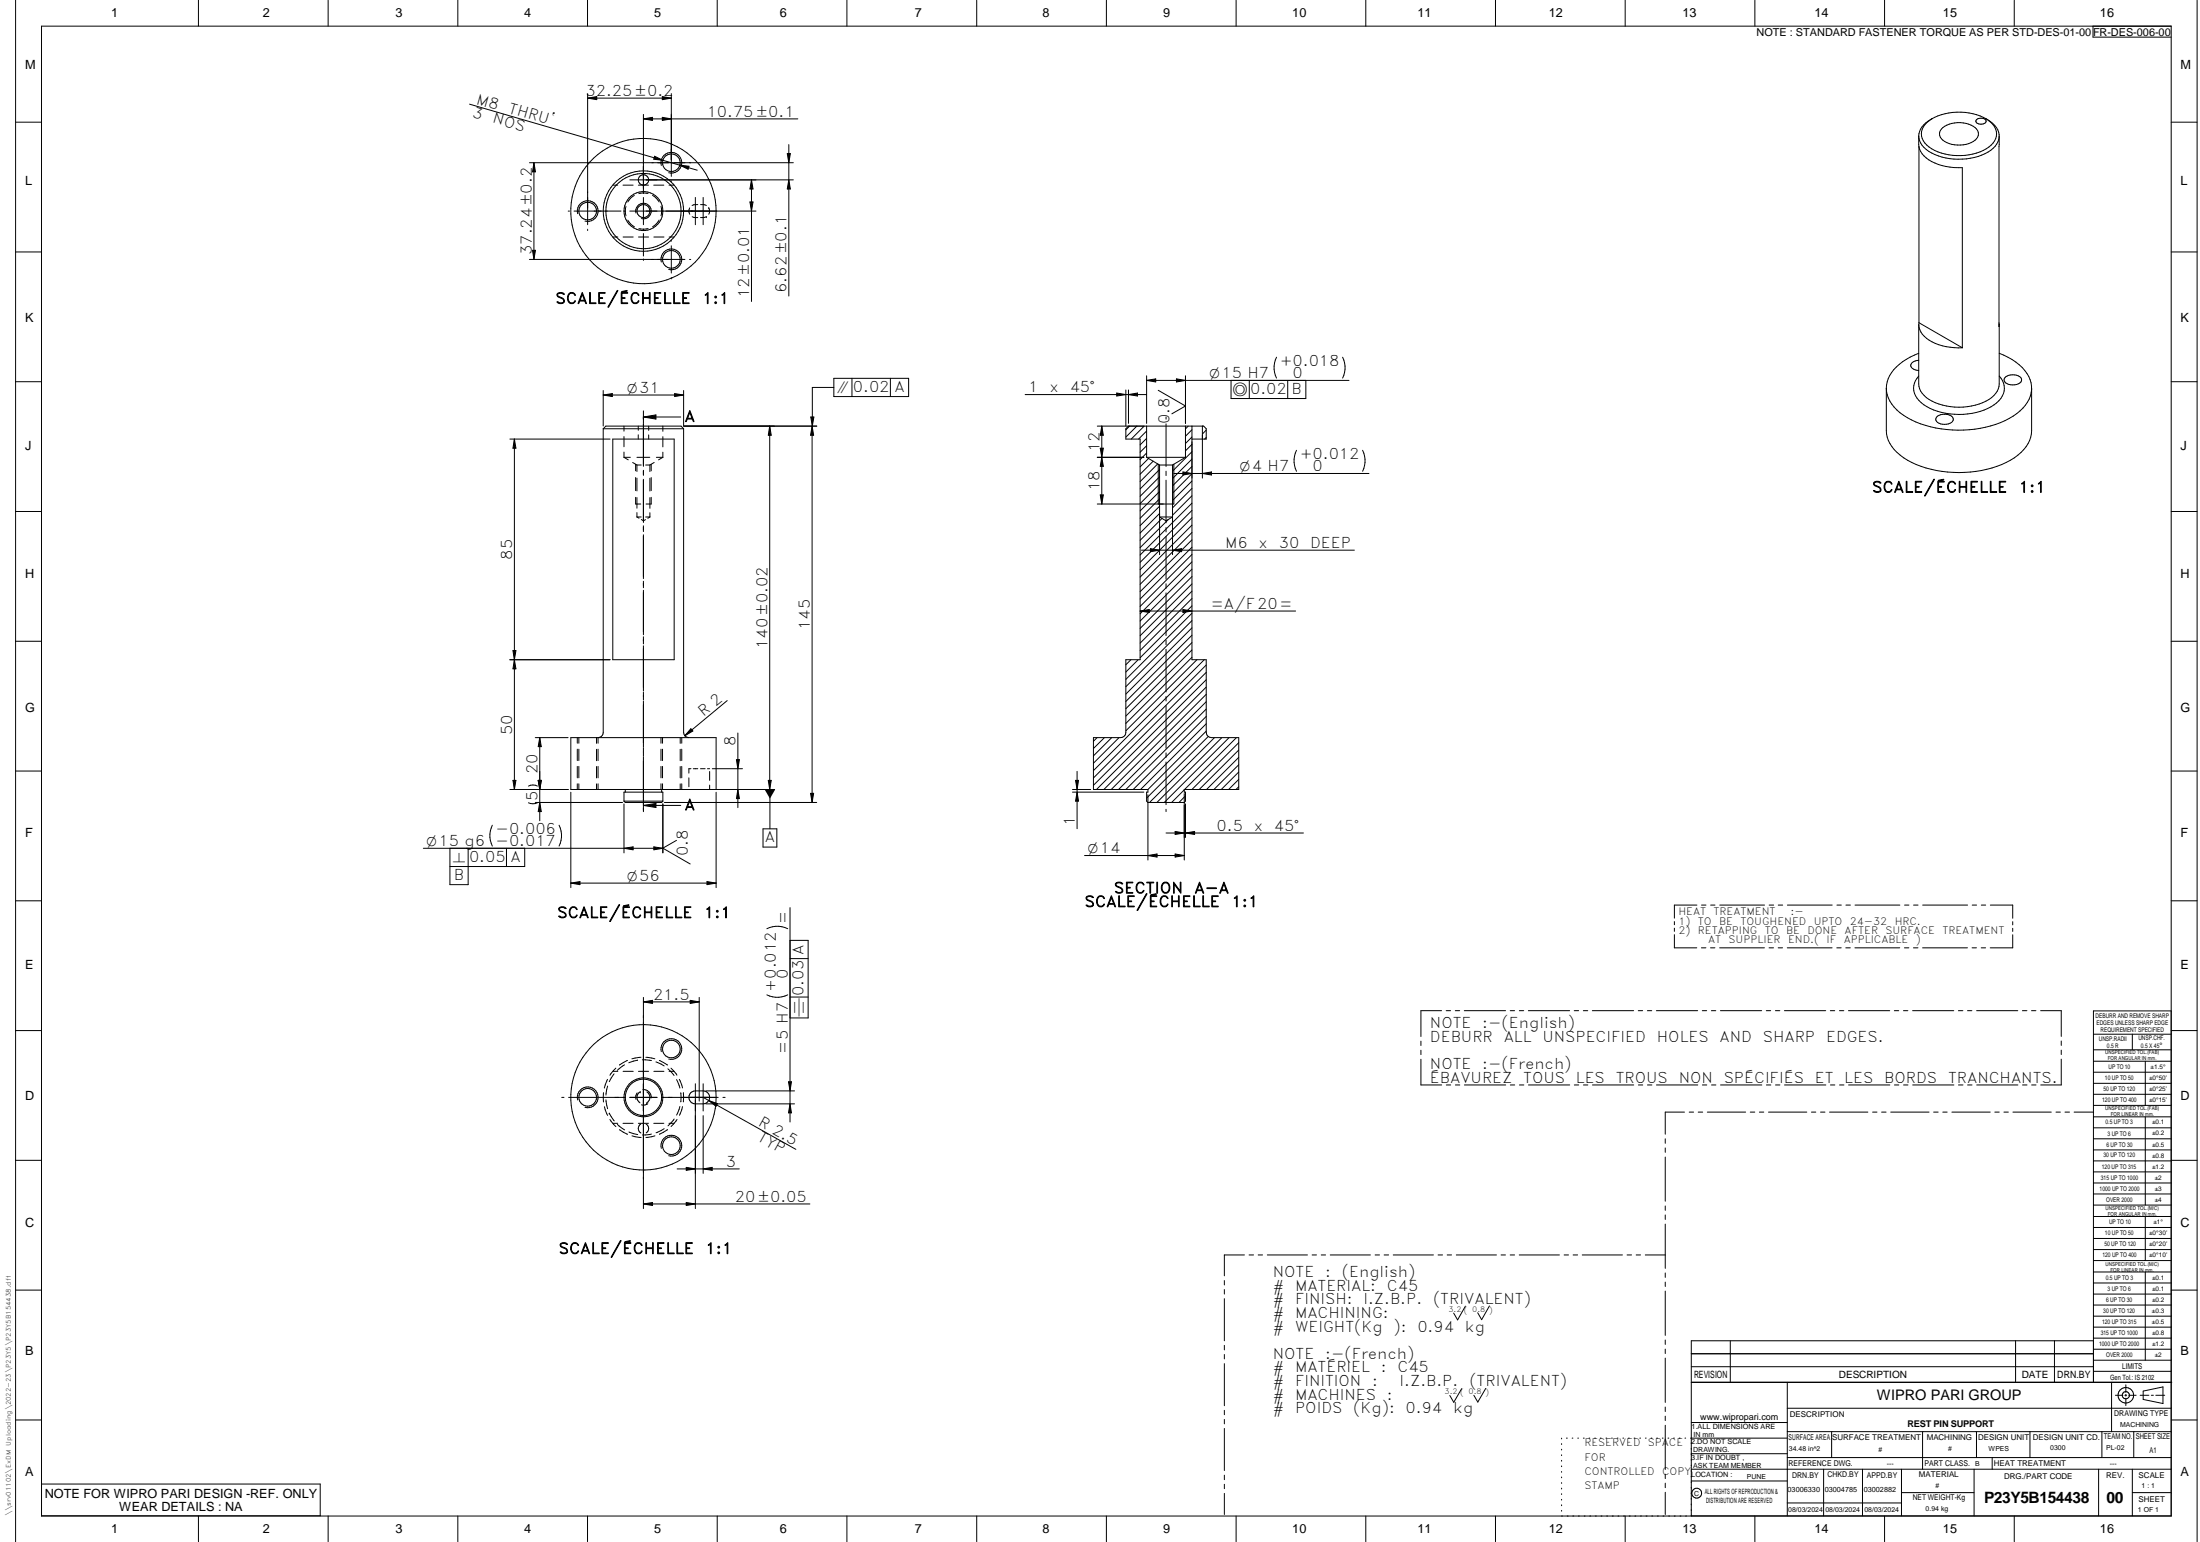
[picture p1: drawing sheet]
<svg xmlns="http://www.w3.org/2000/svg" width="848mm" height="594mm" viewBox="0 0 848 594" stroke-linecap="round" stroke-linejoin="round" font-family="sans-serif">
<g fill="none" stroke="#000" stroke-width=".39">
<path d="M6 .1v593.9M16 10.1h821v574h-821zM76.5 .1v10M126.5 .1v10M176.5 .1v10M226.5 .1v10M276.5 .1v10M326.5 .1v10M376.5 .1v10M426.5 .1v10M476.5 .1v10M526.5 .1v10"/>
<path d="M576.5 .1v10M626.5 .1v10M676.5 .1v10M726.5 .1v10M776.5 .1v10M806.8 10.1v4.2h30.1M847 .1v593.9M226.5 36.1v50.5M226.5 37.8l3.5-.6v1.2zM226.5 37.8h32.3M255.3 37.2l3.5 .6-3.5 .6zM258.8 36.1v31.8"/>
<path d="M6 47.1h10M181 40.1l74.5 21.7M248 45.8l3.5-.6v1.2zM248 44.1v30.4M248 45.8h59.6M255.3 45.2l3.5 .6-3.5 .6zM303.5 59.2h1.2l-.6 3.5zM304.1 55.7v58.3M739.6 52.4a8.8 8.8 0 0 0 6.3 10.4l4.2 1.3 6.4 .5v69.4M739.7 56.4v67.9M742.7 47.3a20.6 20.6 0 0 1 17.8-3.5 10.9 10.9 0 0 1 9.1 6.9 6.6 6.6 0 0 1-3.9 6.6 22 22 0 0 1-22.1-.7 5.7 5.7 0 0 1-.9-9.3zM744.9 45.7a8.6 8.6 0 0 0-5.3 6.7"/>
<path d="M749 49.1a10.7 10.7 0 0 1 12.9 .6 3 3 0 0 1-1.3 4.8 11 11 0 0 1-12.2-1 2.83 2.83 0 0 1 .6-4.4zM762 46.1a2.5 2.5 0 0 1 3.6 .6 2.28 2.28 0 0 1-3.9 0zM765.4 45.7a8.2 8.2 0 0 1 5.2 7.1 8.3 8.3 0 0 1-5.4 6.4 23.4 23.4 0 0 1-22.6-1.6 7 7 0 0 1-3-5.2M770.7 52.4l-.1 73.4 .1-.7M837 47.1h10M204.1 62.7h101.7M205.8 62.7v37.2M205.8 62.7l.6 3.5h-1.1zM236.2 71.3h1.9M240.2 71.3h3.9M241.3 79.5l-.3 1.8M242.8 69.3h63"/>
<path d="M244.5 75.3l-1.4 1.1-1.1 1.4M247.8 71.3a1.99 1.99 0 0 1-1.4-3.1 1.99 1.99 0 0 1 3.3 0 1.99 1.99 0 0 1-1.4 3.1M248 76.1v10.5M249.8 74.5l-1.8-.2-1.7 .3M250 71.3h-3.9M251.5 75.3l1.5 1.1 1.1 1.4M252 71.3h3.9M252.3 60.2l3.2 1.6-3.5-.5zM254.8 79.5l.3 1.8-.3 1.8M254.9 63.8a4 4 0 0 1 3.5-5.1 4 4 0 0 1 4.4 4.3 4 4 0 0 1-5 3.5M255.5 61.8l13.3 3.8M257.9 71.3h2"/>
<path d="M258.8 69.7v.1M258.8 70v.2M262 63.6l3.6 .5-.3 1.1zM268.1 76.1v10.5M269 78.8l-2.2 .4M270 78.8l2.3 .4M271.1 76.1v10.5M289.1 77.8h1.2l-.6 3.5zM289.7 69.3v46.9M289.7 69.3l.6 3.5h-1.2zM304.1 69.3l.6 3.5h-1.2zM6 97.1h10"/>
<path d="M204.1 99.9h59.9M205.3 96.4h1.1l-.6 3.5zM219 81.3h.2M219.4 81.3h.1M221.3 81.3h18.1M222.7 82.3a4 4 0 0 1 3.5-5 4 4 0 0 1 4.3 4.4 4 4 0 0 1-5 3.5M226.5 88.3v.1M226.5 88.6v.2M236.2 91.3h2M240.2 91.3h3.9M240.5 81.3h.5M241 81.3l.3 1.8"/>
<path d="M242 84.8l1.1 1.5 1.5 1.1M242.8 81.3h48.6M245.2 82.1a2.99 2.99 0 0 1 2.6-3.8 2.99 2.99 0 0 1 3.2 3.3 2.99 2.99 0 0 1-3.7 2.6M246.1 91.3h3.9M246.3 88.1l1.7 .2M248 88.3v.5M248 90v8.6M248 99.8v.5M249.9 88.1l-1.9 .2M252.1 91.3h3.8M254.1 84.8l-1.1 1.5-1.4 1M257.9 91.3h2"/>
<path d="M258.8 92.5v.1M258.8 92.8v.1M258.8 94.7v10.5M265.8 99.9h.1M265.9 80.1a2.53 2.53 0 0 0 0 2.5M266.1 99.9h.2M266.8 83.5l2.2 .3M272.3 83.5h.1M272.3 83.5l-2.3 .3M273.2 80.1a2.47 2.47 0 0 1 0 2.5M273.2 80.1h.1M837 97.1h10"/>
<path d="M254.9 101a4 4 0 0 1 3.6-5.1 4 4 0 0 1 4.3 4.4 4 4 0 0 1-5 3.5M258.8 106.9v.2M258.8 107.3v.1M492.1 137.6a9 9 0 0 0 0 8.1M517.6 137.6a9 9 0 0 1 0 8.1M739.6 125.1v22.8a8.6 8.6 0 0 0 6.4 7.3 23.7 23.7 0 0 0 21.7-2l.9-.8a6.5 6.5 0 0 0 2.1-4.5v-22.8M739.6 136.1a19.9 19.9 0 0 0-11.7 9.8l-.7 3.7M739.6 138.8a2.47 2.47 0 0 0-3 2.4l1.1 1 1.9 .5M739.7 124.3l16.8 9.7M739.7 124.3a7.5 7.5 0 0 0 5.1 7.4 23.1 23.1 0 0 0 11.7 2.3M770.6 124.3l.1 .8M770.7 136.1a19.4 19.4 0 0 1 11.9 10.2 10.8 10.8 0 0 1-3.9 12 38.3 38.3 0 0 1-28.3 7.2 31.2 31.2 0 0 1-20.2-8.7 11.1 11.1 0 0 1-3-7.2"/>
<path d="M6 147.1h10M232.5 152.2l3.6-.6v1.2zM232.5 152.2h31M232.5 150.5v13.6M248 158.3v4.8M260.1 151.6l3.4 .6-3.4 .6zM263.5 150.5v13.6M321.4 145.8h28.9v7h-28.9zM321.4 149.3h-8.3v14.9M328.4 145.8v7M343.2 145.8v7M395.2 152h46.8"/>
<path d="M430.5 151.4l3.5 .6-3.5 .6zM434 150.2v13.9M435 152l3.5-.6v1.2zM435 150.2v12.9M442 144.8v18.3M442 146.6h78M442 146.6l3.5-.6v1.2zM446.5 150.4l10.5 6-5.3 3M453.5 146l3.5 .6-3.5 .6zM457 144.8v18.3M474.6 146.6v6.9h28.8v-6.9M481.6 146.6v6.9"/>
<path d="M496.4 146.6v6.9M727.2 149.6v16.3a14.2 14.2 0 0 0 8.2 11.4 43.3 43.3 0 0 0 41.1-.9 13.4 13.4 0 0 0 6.7-10.5v-16.3M739.6 144.9a6.7 6.7 0 0 0 1 10.3 25.8 25.8 0 0 0 22.8 3.3 13.5 13.5 0 0 0 8.9-6.9 6.6 6.6 0 0 0-1.6-6.7M772.9 145.5a4.5 4.5 0 0 1 6.3 .4 2.52 2.52 0 0 1-3.3 2.4 2.52 2.52 0 0 1-3.3-2.4zM837 147.1h10M196.6 169.2h38.6M198.3 169.2v135M198.3 169.2l.6 3.5h-1.2zM232.5 165.2l1.1-1h29l.9 1M232.5 165.2h31M232.5 165.2v117a2.03 2.03 0 0 1-2 2v2.1M236.2 169.2h23.7v85h-23.7z"/>
<path d="M240.5 176.2h2.5M240.5 164.2v1.9M240.5 168.2v3.9M240.5 174.2v2M240.5 176.2l1.7 1M243.9 178.2l1.6 1M245 178.9v2.5M245.5 176.2h5M245.5 179.2h1.7M245.5 179.2v2.5M246 164.2v1.6M246 167.5v1.7"/>
<path d="M248 163.3v16.4M248 160.7h14.4M248 160.7l4.9-.8v1.6zM248.9 179.2h1.6M250.1 164.2v1.6M250.1 167.6v1.6M250.5 179.2v2.5M251 178.9v2.5M252.2 178.2l-1.7 1M253 176.2h2.5M255.5 164.2v2M255.5 168.2v4"/>
<path d="M255.5 174.2v2M255.5 176.2l-1.6 1M263.5 165.2v117a2.03 2.03 0 0 0 2.1 2M296.7 164.2l.6 3.5h-1.1zM296.7 164.2v140M312.5 160.7h1.2l-.6 3.5zM313.1 164.2l.5 3.5h-1.1zM313.1 164.2v145M314.9 164.2h-51.3M423 164.2h41l1 1v4h-5.5M423 176.2h17.9M424.1 172.7h1.2l-.6 3.5z"/>
<path d="M424.7 164.2v30M424.7 164.2l.6 3.5h-1.2zM424.7 176.2l.6 3.5h-1.2zM435 164.2l-1 1v4h5.5v85h-5.5v28a2.03 2.03 0 0 1-2 2h-10.5v20h21M435.4 164.2l-1.4 1.4M438.2 164.2l-4.2 4.2M441.1 164.2l-5 5M442 176.2h15M442 166.1l-3.1 3.1M442 168.9l-2.5 2.5M442 171.7l-2.5 2.5M442 174.5l-2.5 2.6"/>
<path d="M442 164.2v12M442 176.2l5 3M442.8 176.6l-3.3 3.3M444.5 177.7l-5 5M446.3 178.7l-6.8 6.8M446.5 178.9v15.3M447 179.2h5M447 179.2v34.5M449.5 160.7v.8M449.5 163.3v16.4M452 179.2v34.5M452.5 178.9v15.3h-29.5"/>
<path d="M457 176.2l-5 3M457 164.2v12M458 164.2l-1 1M459.5 165.6l-2.5 2.5M459.5 168.4l-2.5 2.5M459.5 171.2l-2.5 2.5M459.5 174l-7.5 7.5M459.5 176.9l-7.5 7.5M459.5 179.7l-7.5 7.5M459.5 164.2v90h5.5v28a2.03 2.03 0 0 0 2 2h10.5v20h-21v1h.5v3.5l-.5 .5h-14l-.5-.5v-3.5h.5v-1M463.5 164.2v20M463.7 164.2l-.2 .2"/>
<path d="M465 168.5l-.6 .7M465 165.7l-1.5 1.5M499.8 173.5a9.1 9.1 0 0 0 0 8.1M525.3 173.5a9.1 9.1 0 0 1 0 8.1M746.5 160.7a4.5 4.5 0 0 1 6.4 .4 2.52 2.52 0 0 1-3.3 2.4 2.52 2.52 0 0 1-3.3-2.4zM6 197.1h10M245 184v5M245 191.6v2.6h2M245.5 199.2h1.7M245.5 184.2v4.9M245.5 191.7v4.1M245.5 197.5v1.7"/>
<path d="M245.5 199.2l.8 .4M248 181.2v1.9M248 184.7v16.6M248.9 199.2h1.6M250.5 199.2l-.8 .5M250.5 184.2v5M250.5 191.7v4.1M250.5 197.5v1.7M251 184v5M251 191.6v2.6h-2M424.1 190.7h1.2l-.6 3.5zM447 180.9l-7.5 7.5"/>
<path d="M447 183.7l-7.5 7.5M447 186.5l-7.5 7.5M447 189.4l-7.5 7.5M447 192.2l-7.5 7.5M447 195l-7.5 7.5M447 197.8l-7.5 7.6M447 199.2h5l-2.5 1.5zM447.9 199.7l-8.4 8.5M449.5 181.5v1.7M449.5 185v16.4M452.5 182.4h75.2M456 181.8l3.5 .6-3.5 .6z"/>
<path d="M459.5 193.8l-20 20M459.5 196.6l-20 20.1M459.5 199.5l-20 20M459.5 182.5l-7.5 7.5M459.5 185.3l-7.5 7.5M459.5 188.2l-7.5 7.5M459.5 191l-7.5 7.5M463.5 182.4l3.5-.6v1.2zM837 197.1h10M247.2 200.2l.8 .5 .8-.5M248 202.6v2.2M248 206v16.9"/>
<path d="M440 212h82.1M443.5 211.4l3.5 .6-3.5 .6zM449.5 203.2v1.7M449.5 206.7v16.4M450.3 200.2l-10.8 10.8M452 212l3.5-.6v1.2zM459.5 202.3l-20 20M459.5 205.1l-20 20M459.5 208l-20 20M459.5 210.8l-20 20M459.5 213.6l-20 20M459.5 216.5l-20 20"/>
<path d="M459.5 219.3l-20 20M248 223.9v2.5M248 227.4v17.2M439.5 235.4h59.9M439.5 235.4l3.5-.6v1.2zM449.5 224.9v1.8M449.5 228.4v16.5M456 234.8l3.5 .6-3.5 .6zM459.5 222.1l-20 20M459.5 225l-20 19.9M459.5 227.8l-20 20M459.5 230.6l-20 20"/>
<path d="M459.5 233.4l-20 20M459.5 236.3l-25.5 25.4M459.5 239.1l-25.5 25.5M6 247.1h10M196.6 254.2h38.6M197.7 250.7h1.2l-.6 3.5zM198.3 254.2l.6 3.5h-1.2zM248 245.3v2.8M248 248.8v17.4M435.9 254.2l-1.9 1.9M438.7 254.2l-4.7 4.7M449.5 246.6v1.8"/>
<path d="M449.5 250.1v16.5M459.5 241.9l-25.5 25.5M459.5 244.7l-25.5 25.6M459.5 247.6l-25.5 25.4M459.5 250.4l-25.5 25.5M459.5 253.2l-25.5 25.5M461.4 254.2l-27.4 27.4M464.2 254.2l-42.7 42.7M465 256.2l-43.5 43.5M465 259l-43.5 43.6M837 247.1h10M248 266.7v3"/>
<path d="M248 270.2v17.7M280.3 269.9l-16.3 13.6M449.5 268.4v1.7M449.5 271.9v16.4M465 264.7l-39.5 39.5M465 273.2l-31 31M465 276l-28.2 28.2M465 267.5l-36.6 36.7M465 270.3l-33.8 33.9M465 278.8l-25.3 25.4M465 261.9l-42.3 42.3M6 297.1h10"/>
<path d="M206.3 284.2h12.7M208.1 284.2v32M208.1 284.2l.6 3.5h-1.2zM222.5 284.2v2.1M222.5 288.6v4.4M222.5 295.3v4.4M223.1 284.2v2.1M223.1 288.6v4.4M223.1 295.3v4.4M230 284.2v2.2M230 288.7v4.4M230 295.3v4.4"/>
<path d="M230.5 288.6v4.4M230.5 295.3v4.4M248 288.1v3.2M248 291.5v21.2M254.8 284.2v2.1M254.8 288.6v4.4M254.8 295.3v4.4M255.4 284.2v2.1M255.4 288.6v4.4M255.4 295.3v4.4M262.2 284.2v2.2M262.2 288.7v4.4"/>
<path d="M262.2 295.3v4.4M262.8 284.2v2.1M262.8 288.6v4.4M262.8 295.3v4.4M265.6 299.7v3.4M266.3 280.8l.8 .8-3.1 1.9zM266.4 296.2h-.8v1.7M267.3 296.2h1.7M270 296.2h1.8M272.7 296.2h.9M273.6 297.2v3.5M274.6 296.2h11.6"/>
<path d="M283.9 292.7h1.1l-.6 3.5zM284.4 282.4v28.8M415.2 297.2v22.1M422.9 284.2l-1.4 1.4M425.7 284.2l-4.2 4.2M428.5 284.2l-7 7M431.4 284.2l-9.9 9.8M449.5 290.1v1.7M449.5 293.6v16.4M465 281.7l-22.5 22.5M465.8 283.7l-23.8 23.8M468.2 284.2l-25.1 25"/>
<path d="M471 284.2l-25 25M473.8 284.2l-25 25M476.6 284.2l-20 20M477.5 297.4l-6.7 6.8M477.5 289l-15.2 15.2M477.5 291.8l-12.4 12.4M477.5 286.1l-18 18.1M477.5 294.6l-9.5 9.6M837 297.1h10M189.8 317.9a9 9 0 0 0 0 8.1M196.6 304.2h22.4M197.7 300.7h1.2l-.6 3.5z"/>
<path d="M206.3 309.2h33.7M207.2 302.9a3.8 3.8 0 0 0-3.5 0M207.2 309.3a4.1 4.1 0 0 1-3.5 0M207.5 300.7h1.2l-.6 3.5zM208.1 309.2l.6 3.5h-1.2zM215.5 317.9a9 9 0 0 1 0 8.1M220 305.2v36.8M222.5 302v2.2M223.1 302v2.2M230 302v2.2M230.5 302v2.2M240.5 308.7h15"/>
<path d="M240.5 308.7v-3.5h15v3.5M240.5 308.7l.5 .5h14.1l.4-.5M240.5 309.7v18.9M241 304.2v1M248 310.3l4.9-.8v1.6zM248 310.3h14.4M254.8 302v2.2M255.1 304.2v1M255.4 302v2.2M255.5 309.7v18.9M256.1 309.2h58.7M262.2 302v2.2"/>
<path d="M262.8 302v2.2M273.6 302.5v1.7M276.1 304.2v-20h-56.1v20h78.6M276.1 305.2v36.8M284.4 304.2l.6 3.5h-1.1zM294.1 319.3h5.4v7h-5.4zM296.2 300.7h1.1l-.6 3.5zM296.8 304.2v15.1M312.5 305.6h1.1l-.5 3.6zM413.4 305.2h27.5M413.4 304.2h7.1M414.6 300.7h1.2l-.6 3.5z"/>
<path d="M415.2 305.2l.6 3.5h-1.2zM442.5 306.2v25.1M449.5 311.8v.9M456.5 304.3l-4.8 4.9M456.5 305.7v25.6M457 306.6l-2.5 2.6M457 309.7v13M477.5 300.3l-3.9 3.9M477.5 303.1l-1 1.1M163.2 326.8h92.3M173.4 326.8v14h7.1v-14M195.2 326.8v7"/>
<path d="M202.3 326.8v7h-28.9M240.5 326.8l3.6-.5v1.1zM252.1 326.3l3.4 .5-3.4 .6zM255.5 326.8l10.6 6.1M260.8 323.8l-5.3 3M272.5 339.6l3.6 .6-3.6 .6zM418.1 329.6h38.4M442.5 329.6l3.5-.6v1.2zM449.5 320.9h53M453 329l3.5 .6-3.5 .6zM453 320.3l3.5 .6-3.5 .6zM457 320.9l3.5-.6v1.2z"/>
<path d="M6 347h10M220 340.2l3.6-.6v1.2zM220 340.2h56.1M303.7 357.8a9 9 0 0 0-8.1 0M304.5 349.7v82.6M645.5 355v1.3M645.5 357.6v1.2M654.1 348.7h-8.6v5M655.9 348.7h1.7M659.4 348.7h1.7M662.9 348.7h17.3M682 348.7h1.7"/>
<path d="M685.5 348.7h1.7M689 348.7h17.3M708.1 348.7h1.7M711.6 348.7h1.7M715.1 348.7h17.3M734.2 348.7h1.7M737.7 348.7h1.7M741.2 348.7h17.3M760.3 348.7h1.7M763.8 348.7h1.7M767.2 348.7h8.7v5.1M775.9 355.1v1.2"/>
<path d="M775.9 357.6v1.3M837 347h10M304.5 369.3h7M304.5 362.3h7v29.9h-7M645.5 360.1v5.1h8.6M655.9 365.2h1.7M659.4 365.2h1.7M662.9 365.2h17.3M681.9 365.2h1.8M685.5 365.2h1.7M689 365.2h17.2M708.1 365.2h1.7"/>
<path d="M711.5 365.2h1.8M715.1 365.2h17.2M734.1 365.2h1.7M737.6 365.2h1.8M741.1 365.2h17.3M760.2 365.2h1.7M763.7 365.2h1.7M775.9 360.1v5.1h-8.7M6 397h10M248 386l3.5-.6v1.2zM248 384.3v81.3M248 386h21.5"/>
<path d="M266.1 385.4l3.4 .6-3.4 .6zM269.5 384.3v39.9M303.7 383.3a9 9 0 0 1-8.1 0M304.5 384.1h7M555.7 389.4h-7.9v9.9M557.5 389.4h1.7M561 389.4h1.7M564.5 389.4h15.9M582.2 389.4h1.7M585.7 389.4h1.7M589.2 389.4h15.9M606.8 389.4h1.7"/>
<path d="M610.4 389.4h1.7M613.8 389.4h16M631.5 389.4h1.7M635 389.4h1.7M638.5 389.4h15.9M656.2 389.4h1.7M659.7 389.4h1.7M663.2 389.4h15.9M680.9 389.4h1.7M684.4 389.4h1.7M687.9 389.4h15.9M705.6 389.4h1.7"/>
<path d="M709.1 389.4h1.7M712.6 389.4h15.9M730.3 389.4h1.6M733.8 389.4h1.7M737.3 389.4h15.9M754.9 389.4h1.8M758.4 389.4h1.7M762 389.4h15.8M779.6 389.4h1.7M783.1 389.4h1.7M786.6 389.4h8v9.9M807 398.4h30"/>
<path d="M822 398.4v6.1M837 397h10M837 389.5h-30v143.1M234.2 415.8l-1.2 3.4M234.2 418.4l-.6 3.5M236.2 412.7h2M236.7 413.7l-1.8 3M237.4 411.5l-2.3 2.8M240.2 412.7h3.9M240.7 410.3l-2.7 2.1M241.9 408.6l-3.1 1.7M245.7 408.5l-3.3 .9"/>
<path d="M245.8 408.4l-.1 .1M246.1 412.7h3.9M247.1 407.3l-3.5 .6M247.6 408.3l3.5 .3M247.8 419.8a2.99 2.99 0 0 1 3.2 3.2M249 407.3l3.4 .6M252.1 412.7h3.8M252.9 409.1l3.1 1.6M254.2 408.6l3.1 1.7M254.9 405.2a4 4 0 0 1 3.6-5.1 4 4 0 0 1 4.3 4.4 4 4 0 0 1-5 3.5M257.5 411.8l2.3 2.6M257.9 412.7h2"/>
<path d="M258.7 411.5l2.2 2.7M260.8 415.9l1.3 3.3M261.9 415.8l1.2 3.3M268.1 417.5v48.1M271.1 417.5v10.5M304 416.8h1.1l-.6 3.5zM547.8 408.1v9.9h8M547.8 401.1v1.7M547.8 404.6v1.7M557.5 418h1.7M561 418h1.7M564.5 418h15.9"/>
<path d="M582.2 418h1.7M585.7 418h1.7M589.2 418h15.9M606.9 418h1.7M610.4 418h1.7M613.9 418h15.9M631.6 418h1.7M635.1 418h1.7M638.6 418h15.9M656.3 418h1.6M659.8 418h1.7M663.2 418h16"/>
<path d="M680.9 418h1.7M684.4 418h1.7M687.9 418h15.9M705.6 418h1.7M709.1 418h1.7M712.6 418h15.9M730.3 418h1.7M733.8 418h1.7M737.3 418h15.9M755 418h1.7M758.5 418h1.7M762 418h15.9"/>
<path d="M779.7 418h1.7M783.2 418h1.7M794.6 401.1v1.7M794.6 404.6v1.7M794.6 408.1v9.9h-7.9M807 404.5h30M807 408.9h30M807 413.1h30M807 417.4h30M827 408.9v17M216.5 422.8h.9M219.2 422.8h21.8"/>
<path d="M222.7 423.8a4 4 0 0 1 3.5-5 4 4 0 0 1 4.3 4.3 4 4 0 0 1-5 3.5M232.7 421v3.6M233 426.4l1.2 3.3M233.6 423.7l.6 3.4M234.9 428.9l1.9 2.9M234.9 428.9h.1M235.1 431.3l2.3 2.7M236.2 432.8h1.9M238 433.2l2.8 2.1M238.8 435.2l3.1 1.8M240.2 432.8h3.9M241 422.8a7 7 0 0 0 7.1 7 7 7 0 0 0 7-7"/>
<path d="M241 422.8a7 7 0 0 1 7.1-7 7 7 0 0 1 7 7M242.4 436.1l3.4 1M242.8 422.8h10.5M243.6 437.6l3.5 .6M245.6 421a2.85 2.85 0 0 0-.4 2.5M246.1 432.8h3.9M246.8 420.6a2.48 2.48 0 0 0-.1 4.3M246.8 420.6h.1M247 433.1a1.98 1.98 0 0 0 .1 3.4M249 433.1a1.94 1.94 0 0 1 .1 3.4M249.3 424.9h.1M249.3 420.7a2.5 2.5 0 0 1 0 4.2"/>
<path d="M249.7 425.2l-1 .5h-1.4M251.1 436.9l-3.4 .4M252 432.8h3.9M252.5 437.6l-3.5 .6M255.1 422.8h21.8M256 434.8l-3.1 1.6M257.3 435.2l-3.1 1.8M257.9 432.8h2M259.9 431.1l-2.4 2.6M261 431.3l-2.3 2.7M262.1 426.3l-1.3 3.3M262.4 421v3.5"/>
<path d="M263.1 426.3l-1.2 3.4M263.4 421v3.5M266.3 421l.5-.4a8.8 8.8 0 0 1 4.9-.2 2.5 2.5 0 0 1 1.8 2.7 2.5 2.5 0 0 1-2.4 2.2h-3a2.52 2.52 0 0 1-2.3-1.6 2.52 2.52 0 0 1 .5-2.7zM271.1 422.8l35.7 20M271.1 429.8v22.3M272.1 420.3h34.2M272.1 425.3h34.2M273.2 424l3.4 1.2-.6 1zM278.7 422.8h.8M304.5 425.3l.6 3.5h-1.1zM641.9 438.7v1.8M649.4 428.5h-7.5v8.5"/>
<path d="M651.2 428.5h1.7M654.6 428.5h1.8M658.2 428.5h14.7M674.7 428.5h1.7M678.2 428.5h1.7M681.7 428.5h14.8M698.3 428.5h1.7M701.8 428.5h1.7M705.3 428.5h14.7M721.9 428.5h1.7M725.3 428.5h1.8M728.9 428.5h14.7"/>
<path d="M745.4 428.5h1.7M748.9 428.5h1.7M752.4 428.5h14.8M769 428.5h1.7M772.5 428.5h1.7M776 428.5h14.7M792.6 428.5h1.7M796 428.5h1.8M799.5 428.5h7.4M807 421.6h30M807 425.9h30M807 430.3h30"/>
<path d="M807 434.5h30M807 438.7h30M827 430.3v34M6 447h10M254.9 442.4a4 4 0 0 1 3.6-5 4 4 0 0 1 4.3 4.3 4 4 0 0 1-5 3.6M261 450.3h24M264.5 449.7l3.6 .6-3.6 .6zM271.1 450.3l3.4-.6v1.2zM641.9 442.3v1.6M641.9 445.8v17M807 443h30M807 447.3h30"/>
<path d="M807 451.5h30M807 455.8h30M807 460h30M837 447h10M248 463.8l3.5-.5v1.1zM248 463.8h64.2M264.5 463.3l3.6 .5-3.6 .6zM641.9 464.6v1.7M641.9 468.1v1.7M641.9 471.6v17.1M807 464.3h30M807 468.7h30"/>
<path d="M807 472.9h30M807 477.1h30M827 468.7v16.9M6 497h10M472 493.4v1.6M472 496.8v1.8M479.7 483.5h-7.7v8M481.5 483.5h1.7M485 483.5h1.7M488.5 483.5h15.5M505.8 483.5h1.7M509.3 483.5h1.7"/>
<path d="M512.8 483.5h15.5M530.1 483.5h1.7M533.6 483.5h1.7M537.1 483.5h15.5M554.4 483.5h1.7M557.9 483.5h1.7M561.4 483.5h15.5M578.7 483.5h1.6M582.2 483.5h1.7M585.6 483.5h15.5M603 483.5h1.6M606.4 483.5h1.8"/>
<path d="M609.9 483.5h15.5M627.2 483.5h1.7M630.7 483.5h1.7M634.2 483.5h7.7M641.9 490.4v1.7M641.9 493.9v1.7M641.9 497.4v17.1M807 481.4h30M807 485.6h30M807 490.1h30M807 494.3h30M807 498.6h30"/>
<path d="M827 490.1v33.9M837 497h10M472 500.3v16.3M472 518.3v1.8M564.9 503.2l-3 5.3-1.5-2.6M574.2 503.1l-3 5.3-1.6-2.6M641.9 516.3v1.6M641.9 519.8v1.7M667 516.6v16M777 516.6v16M792 516.6v16M807 502.8h30"/>
<path d="M807 507.1h30M807 511.3h30M807 515.5h30M807 519.8h30M807 516.6h-155v67.5M472 521.8v1.7M472 525.4v16.2M563.5 535l-3.1 5.3-1.5-2.7M572.7 534.9l-3 5.3-1.5-2.7M641.9 523.2v17.1M652 532.6h185.2M652 521.5h155"/>
<path d="M652 526.5h155M689 532.6v51.4M807 524h30M807 528.3h30M814 532.6v19M815.5 537.5h2.8M819.1 537.5h.7M819.5 533.5v2.9M819.5 537.2v.7M819.5 538.7v2.8M820.6 537.5h2.9M825 537.5h3.4"/>
<path d="M826.2 535.9l7.6-1.6v6.4l-7.6-1.5zM829.3 537.5h.8M831 537.5h3.5M6 547.1h10M472 543.3v1.7M472 546.9v1.7M472 550.3v16.2M602 554.1v.3M602 556.2v.3M602 558.3v.3M603.8 554.1h.4M606 554.1h.3"/>
<path d="M608.2 554.1h.3M610.4 554.1h.3M612.6 554.1h.3M614.7 554.1h.3M616.9 554.1h.3M619.1 554.1h.3M621.2 554.1h.3M623.4 554.1h.3M625.6 554.1h.3M627.8 554.1h.3M629.9 554.1h.4M632.1 554.1h.3"/>
<path d="M634.3 554.1h.3M636.5 554.1h.3M638.6 554.1h.3M640.8 554.1h.3M641.9 542.1v1.7M641.9 545.6v1.7M641.9 549.1v17M643 554.1h.3M645.2 554.1h.3M647.3 554.1h.4M649.5 554.1h.3M652 548h37"/>
<path d="M689 542.5h148M689 551.6h148M689 554.1h-37.3M706.1 551.6v10M741.1 551.6v14.4M761.9 551.6v10M782.5 551.6v10M810.3 551.6v10M822.5 551.6v10M837 547.1h10M16 571.8h107.4v12.2h-107.4M472 568.3v1.8"/>
<path d="M472 571.8v1.7M472 575.4v8.1M602 560.5v.3M602 562.6v.3M602 564.8v.3M602 566.9v.3M602 569v.3M602 571.2v.3M602 573.3v.4M602 575.5v.3M602 577.6v.3M602 579.8v.3"/>
<path d="M641.9 567.9v1.7M641.9 571.4v1.8M641.9 574.9v8.6M652 570.6h37M652 560.1h37M689 561.6h148M689 579h44M703 566v18M718 566v18M733 575.1h28M733 566v18M761 566v18"/>
<path d="M768 561.6v4.4M809 566v18M822 566v18M822 575.1h15M837 566h-185M76.5 584.1v9.9M126.5 584.1v9.9M176.5 584.1v9.9M226.5 584.1v9.9M276.5 584.1v9.9M326.5 584.1v9.9M376.5 584.1v9.9"/>
<path d="M426.5 584.1v9.9M476.5 584.1v9.9M526.5 584.1v9.9M576.5 584.1v9.9M602 581.9v.3M626.5 584.1v9.9M652 584h185M676.5 584.1v9.9M726.5 584.1v9.9M776.5 584.1v9.9"/>
<circle cx="258.8" cy="62.7" r="3.4"/>
<circle cx="226.6" cy="81.3" r="3.4"/>
<circle cx="248" cy="81.3" r="15.5"/>
<circle cx="248" cy="81.3" r="2.49"/>
<circle cx="248" cy="81.3" r="7.5"/>
<circle cx="248.1" cy="81.3" r="14.5"/>
<circle cx="248.1" cy="81.3" r="28"/>
<circle cx="258.8" cy="99.9" r="3.4"/>
<circle cx="258.8" cy="404.1" r="3.4"/>
<circle cx="226.6" cy="422.8" r="3.4"/>
<circle cx="248" cy="422.8" r="7.5"/>
<circle cx="248" cy="422.8" r="28"/>
<circle cx="258.8" cy="441.4" r="3.4"/>
<circle cx="819.5" cy="537.5" r="2.99"/>
<circle cx="819.5" cy="537.5" r="1.39"/>
<circle cx="654.1" cy="575.3" r="1.9"/>
</g>
<g fill="#000">
<path d="M226.5 37.8l3.5-.6v1.2zM255.3 37.2l3.5 .6-3.5 .6zM248 45.8l3.5-.6v1.2zM255.3 45.2l3.5 .6-3.5 .6zM303.5 59.2h1.2l-.6 3.5zM205.8 62.7l.6 3.5h-1.1zM252.3 60.2l3.2 1.6-3.5-.5zM262 63.6l3.6 .5-.3 1.1zM289.1 77.8h1.2l-.6 3.5zM289.7 69.3l.6 3.5h-1.2zM304.1 69.3l.6 3.5h-1.2zM205.3 96.4h1.1l-.6 3.5z"/>
<path d="M232.5 152.2l3.6-.6v1.2zM248 160.7l4.9-.8v1.6zM260.1 151.6l3.4 .6-3.4 .6zM430.5 151.4l3.5 .6-3.5 .6zM435 152l3.5-.6v1.2zM442 146.6l3.5-.6v1.2zM453.5 146l3.5 .6-3.5 .6zM198.3 169.2l.6 3.5h-1.2zM296.7 164.2l.6 3.5h-1.1zM312.5 160.7h1.2l-.6 3.5zM313.1 164.2l.5 3.5h-1.1zM424.7 164.2l.6 3.5h-1.2z"/>
<path d="M424.1 172.7h1.2l-.6 3.5zM424.7 176.2l.6 3.5h-1.2zM424.1 190.7h1.2l-.6 3.5zM456 181.8l3.5 .6-3.5 .6zM463.5 182.4l3.5-.6v1.2zM443.5 211.4l3.5 .6-3.5 .6zM452 212l3.5-.6v1.2zM439.5 235.4l3.5-.6v1.2zM456 234.8l3.5 .6-3.5 .6zM198.3 254.2l.6 3.5h-1.2zM197.7 250.7h1.2l-.6 3.5zM208.1 284.2l.6 3.5h-1.2z"/>
<path d="M266.3 280.8l.8 .8-3.1 1.9zM283.9 292.7h1.1l-.6 3.5zM197.7 300.7h1.2l-.6 3.5zM208.1 309.2l.6 3.5h-1.2zM207.5 300.7h1.2l-.6 3.5zM248 310.3l4.9-.8v1.6zM284.4 304.2l.6 3.5h-1.1zM296.2 300.7h1.1l-.6 3.5zM294.8 304.2h4l-2 3.5zM312.5 305.6h1.1l-.5 3.6zM415.2 305.2l.6 3.5h-1.2zM414.6 300.7h1.2l-.6 3.5z"/>
<path d="M240.5 326.8l3.6-.5v1.1zM252.1 326.3l3.4 .5-3.4 .6zM442.5 329.6l3.5-.6v1.2zM453 329l3.5 .6-3.5 .6zM453 320.3l3.5 .6-3.5 .6zM457 320.9l3.5-.6v1.2zM220 340.2l3.6-.6v1.2zM272.5 339.6l3.6 .6-3.6 .6zM248 386l3.5-.6v1.2zM266.1 385.4l3.4 .6-3.4 .6zM304 416.8h1.1l-.6 3.5zM273.2 424l3.4 1.2-.6 1z"/>
<path d="M304.5 425.3l.6 3.5h-1.1zM264.5 449.7l3.6 .6-3.6 .6zM271.1 450.3l3.4-.6v1.2zM248 463.8l3.5-.5v1.1zM264.5 463.3l3.6 .5-3.6 .6z"/>
</g>
<g font-size="6">
<text x="764.8" y="578.9">P23Y5B154438</text>
<text x="812.1" y="578.9">00</text>
</g>
<g font-size="5.7">
<text x="183.3" y="39.9" transform="rotate(16 183.3 39.9)">M8</text>
<text x="225.7" y="36.9">32.25±0.2</text>
<text x="181.8" y="44.9" transform="rotate(16 181.8 44.9)">3</text>
<text x="189.7" y="47.2" transform="rotate(16 189.7 47.2)">NOS</text>
<text x="195.7" y="43.4" transform="rotate(16 195.7 43.4)">THRU`</text>
<text x="272.4" y="45">10.75±0.1</text>
<text x="205" y="98.3" transform="rotate(-90 205 98.3)">37.24±0.2</text>
<text x="303.2" y="112.8" transform="rotate(-90 303.2 112.8)">6.62±0.1</text>
<text x="214.1" y="117">SCALE/ÉCHELLE</text>
<text x="270.7" y="117">1:1</text>
<text x="288.8" y="114.9" transform="rotate(-90 288.8 114.9)">12±0.01</text>
<text x="493.3" y="141.1">+0.018</text>
<text x="498.3" y="145.7">0</text>
<text x="328.8" y="151">0.02 A</text>
<text x="396.4" y="151.1">1</text>
<text x="404.6" y="151.1">x</text>
<text x="412.4" y="151.1">45°</text>
<text x="481.9" y="151.8">0.02 B</text>
<text x="263.9" y="162.4">A</text>
<text x="450.9" y="163.5" transform="rotate(-90 450.9 163.5)">0.8</text>
<text x="423.8" y="174.1" transform="rotate(-90 423.8 174.1)">12</text>
<text x="501" y="177">+0.012</text>
<text x="506" y="181.6">0</text>
<text x="423.8" y="189.1" transform="rotate(-90 423.8 189.1)">18</text>
<text x="721.7" y="189.7">SCALE/ÉCHELLE</text>
<text x="778.2" y="189.7">1:1</text>
<text x="197.4" y="215.6" transform="rotate(-90 197.4 215.6)">85</text>
<text x="472.3" y="211.1">M6</text>
<text x="485.2" y="211.1">x</text>
<text x="493" y="211.1">30</text>
<text x="505" y="211.1">DEEP</text>
<text x="466.8" y="234.5">=A/F20=</text>
<text x="312.2" y="242.6" transform="rotate(-90 312.2 242.6)">145</text>
<text x="295.9" y="250" transform="rotate(-90 295.9 250)">140±0.02</text>
<text x="271.1" y="276.4" transform="rotate(-40 271.1 276.4)">R 2</text>
<text x="197.4" y="283.1" transform="rotate(-90 197.4 283.1)">50</text>
<text x="283.6" y="287.6" transform="rotate(-90 283.6 287.6)">8</text>
<text x="207.2" y="298.1" transform="rotate(-90 207.2 298.1)">20</text>
<text x="207.2" y="308.7" transform="rotate(-90 207.2 308.7)">5</text>
<text x="263.9" y="312.1">A</text>
<text x="191" y="321.4">-0.006</text>
<text x="414.3" y="318.1" transform="rotate(-90 414.3 318.1)">1</text>
<text x="469" y="320">0.5</text>
<text x="483.3" y="320">x</text>
<text x="491.1" y="320">45°</text>
<text x="265.2" y="329.8" transform="rotate(-90 265.2 329.8)">0.8</text>
<text x="294.9" y="324.6">A</text>
<text x="180.8" y="332.1">0.05 A</text>
<text x="175" y="339.1">B</text>
<text x="429.4" y="344.1">SECTION</text>
<text x="460.4" y="344.1">A-A</text>
<text x="214.8" y="353.6">SCALE/ÉCHELLE</text>
<text x="271.3" y="353.6">1:1</text>
<text x="418.1" y="349.4">SCALE/ÉCHELLE</text>
<text x="474.7" y="349.4">1:1</text>
<text x="303.7" y="355.9" transform="rotate(-90 303.7 355.9)">=</text>
<text x="303.7" y="377.1" transform="rotate(-90 303.7 377.1)">0</text>
<text x="299.1" y="382.1" transform="rotate(-90 299.1 382.1)">+0.012</text>
<text x="309.8" y="383.8" transform="rotate(-90 309.8 383.8)">0.03 A</text>
<text x="251.8" y="385.1">21.5</text>
<text x="551.2" y="396.1">NOTE</text>
<text x="551.2" y="401.3">DEBURR</text>
<text x="571.4" y="396.1">:-(English)</text>
<text x="579.7" y="401.3">ALL</text>
<text x="594.6" y="401.3">UNSPECIFIED</text>
<text x="638.7" y="401.3">HOLES</text>
<text x="662.9" y="401.3">AND</text>
<text x="679.5" y="401.3">SHARP</text>
<text x="703.9" y="401.3">EDGES.</text>
<text x="303.7" y="406.1" transform="rotate(-90 303.7 406.1)">=5 H7</text>
<text x="551.2" y="411.8">NOTE</text>
<text x="571.4" y="411.8">:-(French)</text>
<text x="551.2" y="417.1">ÉBAVUREZ</text>
<text x="587.2" y="417.1">TOUS</text>
<text x="607.5" y="417.1">LES</text>
<text x="622.9" y="417.1">TROUS</text>
<text x="647.1" y="417.1">NON</text>
<text x="664.5" y="417.1">SPÉCIFIÉS</text>
<text x="699.6" y="417.1">ET</text>
<text x="711" y="417.1">LES</text>
<text x="726.3" y="417.1">BORDS</text>
<text x="750.9" y="417.1">TRANCHANTS.</text>
<text x="292" y="433.5" transform="rotate(29 292 433.5)">R 2.5</text>
<text x="291.6" y="439.3" transform="rotate(29 291.6 439.3)">TYP</text>
<text x="279.8" y="449.5">3</text>
<text x="283.3" y="463">20±0.05</text>
<text x="215.3" y="483">SCALE/ÉCHELLE</text>
<text x="271.9" y="483">1:1</text>
<text x="490.6" y="492">NOTE</text>
<text x="510.8" y="492">:</text>
<text x="517.3" y="492">(English)</text>
<text x="490.6" y="497.2">#</text>
<text x="499.2" y="497.2">MATERIAL:</text>
<text x="534.7" y="497.2">C45</text>
<text x="490.6" y="502.5">#</text>
<text x="499.2" y="502.5">FINISH:</text>
<text x="525.6" y="502.5">I.Z.B.P.</text>
<text x="552.4" y="502.5">(TRIVALENT)</text>
<text x="490.6" y="507.7">#</text>
<text x="499.2" y="507.7">MACHINING:</text>
<text x="490.6" y="513">#</text>
<text x="499.2" y="513">WEIGHT(Kg</text>
<text x="537.2" y="513">):</text>
<text x="546.4" y="513">0.94</text>
<text x="564.7" y="513">kg</text>
<text x="490.6" y="523.5">NOTE</text>
<text x="510.8" y="523.5">:-(French)</text>
<text x="490.6" y="528.7">#</text>
<text x="490.6" y="534">#</text>
<text x="499.2" y="528.7">MATÉRIEL</text>
<text x="499.2" y="534">FINITION</text>
<text x="529" y="534">:</text>
<text x="532.3" y="528.7">:</text>
<text x="538.7" y="528.7">C45</text>
<text x="539.5" y="534">I.Z.B.P.</text>
<text x="566.4" y="534">(TRIVALENT)</text>
<text x="490.6" y="539.2">#</text>
<text x="499.2" y="539.2">MACHINES</text>
<text x="534.7" y="539.2">:</text>
<text x="490.6" y="544.5">#</text>
<text x="499.2" y="544.5">POIDS</text>
<text x="521.7" y="544.5">(Kg):</text>
<text x="541.9" y="544.5">0.94</text>
<text x="560.1" y="544.5">kg</text>
</g>
<text font-size="5.6" x="723.5" y="539.3">WIPRO PARI GROUP</text>
<g font-size="5.4">
<text x="466.2" y="145.7">O15 H7</text>
<text x="241.8" y="151.3">O31</text>
<text x="322.7" y="151">i</text>
<text x="475.2" y="151.8">a</text>
<text x="477.9" y="181.6">O4 H7</text>
<text x="164.4" y="326">O15 g6 -0.017</text>
<text x="419.3" y="328.7">O14</text>
<text x="174.5" y="332.1">n</text>
<text x="241.8" y="339.3">O56</text>
<text x="309.8" y="391.8" transform="rotate(-90 309.8 391.8)">d</text>
</g>
<g font-size="4.9">
<text x="42.9" y="6.6">1</text>
<text x="101.3" y="6.7">2</text>
<text x="152.5" y="6.7">3</text>
<text x="202.1" y="6.7">4</text>
<text x="252.1" y="6.7">5</text>
<text x="300.6" y="6.7">6</text>
<text x="352.6" y="6.7">7</text>
<text x="401.9" y="6.7">8</text>
<text x="448.4" y="6.7">9</text>
<text x="498.1" y="6.7">10</text>
<text x="546.4" y="6.7">11</text>
<text x="597" y="6.7">12</text>
<text x="648.5" y="6.6">13</text>
<text x="699.4" y="6.6">14</text>
<text x="749" y="6.7">15</text>
<text x="809.5" y="6.6">16</text>
<text x="9.7" y="26.7">M</text>
<text x="840.6" y="26.7">M</text>
<text x="9.7" y="71.4">L</text>
<text x="840.6" y="71.4">L</text>
<text x="9.7" y="124.2">K</text>
<text x="840.6" y="124.2">K</text>
<text x="9.7" y="173.4">J</text>
<text x="840.6" y="173.4">J</text>
<text x="9.7" y="222.7">H</text>
<text x="840.6" y="222.7">H</text>
<text x="9.7" y="274.3">G</text>
<text x="840.6" y="274.3">G</text>
<text x="9.7" y="322.6">F</text>
<text x="840.6" y="322.6">F</text>
<text x="9.7" y="373.3">E</text>
<text x="840.6" y="373.3">E</text>
<text x="9.7" y="423.8">D</text>
<text x="840.6" y="423.8">D</text>
<text x="9.7" y="472.8">C</text>
<text x="840.6" y="472.8">C</text>
<text x="9.7" y="522.1">B</text>
<text x="840.6" y="522.1">B</text>
<text x="9.7" y="568.7">A</text>
<text x="840.6" y="568.7">A</text>
<text x="17.2" y="577">NOTE FOR WIPRO PARI DESIGN -REF. ONLY</text>
<text x="45.9" y="582.3">WEAR DETAILS : NA</text>
<text x="42.9" y="590.6">1</text>
<text x="101.3" y="590.7">2</text>
<text x="152.5" y="590.7">3</text>
<text x="202.1" y="590.7">4</text>
<text x="252.1" y="590.7">5</text>
<text x="300.6" y="590.7">6</text>
<text x="352.6" y="590.7">7</text>
<text x="401.9" y="590.7">8</text>
<text x="448.4" y="590.7">9</text>
<text x="498.1" y="590.7">10</text>
<text x="546.4" y="590.7">11</text>
<text x="597" y="590.7">12</text>
<text x="648.5" y="590.6">13</text>
<text x="699.4" y="590.5">14</text>
<text x="749" y="590.7">15</text>
<text x="809.5" y="590.5">16</text>
</g>
<text font-size="4.2" x="677.1" y="13.9">NOTE : STANDARD FASTENER TORQUE AS PER STD-DES-01-00FR-DES-006-00</text>
<g font-size="3.9">
<text x="647" y="352.6">HEAT</text>
<text x="660.6" y="352.6">TREATMENT</text>
<text x="690.2" y="352.6">:-</text>
<text x="647" y="356.2">1)</text>
<text x="647" y="359.8">2)</text>
<text x="654.5" y="356.2">TO</text>
<text x="654.5" y="359.8">RETAPPING</text>
<text x="662.7" y="356.2">BE</text>
<text x="670.9" y="356.2">TOUGHENED</text>
<text x="680.3" y="359.8">TO</text>
<text x="688.5" y="359.8">BE</text>
<text x="696.7" y="359.8">DONE</text>
<text x="699.2" y="356.2">UPTO</text>
<text x="711.1" y="359.8">AFTER</text>
<text x="713.1" y="356.2">24-32</text>
<text x="726.8" y="359.8">SURFACE</text>
<text x="730.4" y="356.2">HRC.</text>
<text x="748.8" y="359.8">TREATMENT</text>
<text x="658.5" y="363.4">AT</text>
<text x="666.4" y="363.4">SUPPLIER</text>
<text x="689.3" y="363.4">END.(</text>
<text x="704.2" y="363.4">IF</text>
<text x="710.7" y="363.4">APPLICABLE</text>
<text x="738.5" y="363.4">)</text>
<text x="653" y="530.9">REVISION</text>
<text x="708.9" y="530.9">DESCRIPTION</text>
<text x="779.4" y="530.9">DATE</text>
<text x="793.1" y="530.9">DRN.BY</text>
<text x="610.8" y="557.1">RESERVED</text>
<text x="635.2" y="557.1">SPACE</text>
<text x="610.8" y="562.7">FOR</text>
<text x="610.8" y="568.3">CONTROLLED</text>
<text x="640.7" y="568.3">COPY</text>
<text x="610.8" y="573.8">STAMP</text>
</g>
<text font-size="3.6" x="735.3" y="549.8">REST PIN SUPPORT</text>
<text font-size="3.5" x="655.4" y="547.1">www.wipropari.com</text>
<g font-size="3.1">
<text x="818.1" y="527.3">LIMITS</text>
<text x="815" y="545.5">DRAWING TYPE</text>
<text x="690" y="546.1">DESCRIPTION</text>
<text x="689.5" y="554.6">SURFACE AREA</text>
<text x="706.2" y="554.6">SURFACE TREATMENT</text>
<text x="742.7" y="554.6">MACHINING</text>
<text x="762.5" y="554.6">DESIGN UNIT</text>
<text x="783.6" y="554.6">DESIGN UNIT CD.</text>
<text x="811" y="554.4">TEAM NO.</text>
<text x="823.3" y="554.5">SHEET SIZE</text>
<text x="828.6" y="559.9">A1</text>
<text x="689.4" y="564.9">REFERENCE DWG.</text>
<text x="690.8" y="569.3">DRN.BY</text>
<text x="704.4" y="569.2">CHKD.BY</text>
<text x="719.6" y="569.3">APPD.BY</text>
<text x="739.7" y="569.1">MATERIAL</text>
<text x="741.8" y="564.7">PART CLASS.</text>
<text x="768.6" y="564.7">HEAT TREATMENT</text>
<text x="772.5" y="569.7">DRG./PART CODE</text>
<text x="811.9" y="569.3">REV.</text>
<text x="824.4" y="569.4">SCALE</text>
<text x="737.3" y="578">NET WEIGHT-Kg</text>
<text x="824.4" y="578.5">SHEET</text>
</g>
<text font-size="3" x="832.4" y="403.9">°</text>
<g font-size="2.8">
<text x="558.3" y="505.4">3.2 ( 0.8 )</text>
<text x="813.4" y="531.5">Gen Tol.: IS 2102</text>
<text x="556.9" y="537.2">3.2 ( 0.8 )</text>
<text x="652.1" y="550.4">1.ALL DIMENSIONS ARE</text>
<text x="652" y="556.4">2.DO NOT SCALE</text>
<text x="652" y="562.5">3.IF IN DOUBT ,</text>
<text x="652" y="569.2">LOCATION :</text>
<text x="657.2" y="575.8">ALL RIGHTS OF REPRODUCTION &amp;</text>
<text x="689.1" y="575">03006330</text>
<text x="703.4" y="574.9">03004785</text>
<text x="718.4" y="575">03002882</text>
<text x="657.7" y="579.2">DISTRIBUTION ARE RESERVED</text>
</g>
<g font-size="2.7">
<text x="817.3" y="549.9">MACHINING</text>
<text x="652.9" y="553.5">IN mm</text>
<text x="652.7" y="559.5">DRAWING.</text>
<text x="689.6" y="559.1">34.48 in^2</text>
<text x="724.1" y="559.2">#</text>
<text x="751" y="559.1">#</text>
<text x="766.6" y="559">WPES</text>
<text x="790.3" y="558.8">0300</text>
<text x="811.9" y="558.8">PL-02</text>
<text x="652.7" y="565.5">ASK TEAM MEMBER</text>
<text x="673.4" y="569.6">PUNE</text>
<text x="727.4" y="564.9">---</text>
<text x="761.4" y="564.9">B</text>
<text x="813.3" y="564.9">---</text>
<text x="746.1" y="573.2">#</text>
<text x="825.6" y="573.4">1 : 1</text>
<text x="653.1" y="576.3">C</text>
<text x="689.4" y="582.4">08/03/2024</text>
<text x="703.7" y="582.5">08/03/2024</text>
<text x="718.7" y="582.6">08/03/2024</text>
<text x="742.3" y="582.2">0.94 kg</text>
<text x="824.1" y="582.4">1 OF 1</text>
</g>
<g font-size="2.5">
<text x="807.8" y="392">DEBURR AND REMOVE SHARP</text>
<text x="808.2" y="394.8">EDGES UNLESS SHARP EDGE</text>
<text x="809.1" y="400.9">UNSP.RADII</text>
<text x="809.8" y="397.6">REQUIREMENT SPECIFIED</text>
<text x="824.4" y="400.7">UNSP.CHF.</text>
<text x="812.2" y="403.6">0.5 R</text>
<text x="825.3" y="403.9">0.5 X 45</text>
<text x="812.8" y="411.8">UP TO 10</text>
<text x="829.1" y="411.9">±1.5°</text>
<text x="811.4" y="416.1">10 UP TO 50</text>
<text x="828.5" y="416.1">±0°50'</text>
<text x="810.4" y="424.5">120 UP TO 400</text>
<text x="810.9" y="420.3">50 UP TO 120</text>
<text x="828.5" y="424.5">±0°15'</text>
<text x="828.5" y="420.3">±0°25'</text>
<text x="811.7" y="433.2">0.5 UP TO 3</text>
<text x="812.5" y="437.5">3 UP TO 6</text>
<text x="829.6" y="437.4">±0.2</text>
<text x="829.6" y="433.2">±0.1</text>
<text x="812" y="441.7">6 UP TO 30</text>
<text x="829.6" y="441.7">±0.5</text>
<text x="810.9" y="445.9">30 UP TO 120</text>
<text x="829.6" y="446">±0.8</text>
<text x="809.9" y="454.4">315 UP TO 1000</text>
<text x="810.3" y="450.2">120 UP TO 315</text>
<text x="829.6" y="450.2">±1.2</text>
<text x="830.7" y="454.4">±2</text>
<text x="809.4" y="458.7">1000 UP TO 2000</text>
<text x="830.6" y="458.7">±3</text>
<text x="811.9" y="463">OVER 2000</text>
<text x="830.7" y="463">±4</text>
<text x="813.1" y="471.6">UP TO 10</text>
<text x="830.1" y="471.6">±1°</text>
<text x="811.4" y="475.9">10 UP TO 50</text>
<text x="828.5" y="475.9">±0°30'</text>
<text x="810.4" y="484.4">120 UP TO 400</text>
<text x="811.2" y="480.1">50 UP TO 120</text>
<text x="828.5" y="484.4">±0°10'</text>
<text x="828.5" y="480.1">±0°20'</text>
<text x="811.7" y="493">0.5 UP TO 3</text>
<text x="812.4" y="497.2">3 UP TO 6</text>
<text x="829.6" y="497.3">±0.1</text>
<text x="829.6" y="493">±0.1</text>
<text x="811.9" y="501.5">6 UP TO 30</text>
<text x="829.6" y="501.5">±0.2</text>
<text x="810.8" y="505.8">30 UP TO 120</text>
<text x="829.6" y="505.8">±0.3</text>
<text x="809.8" y="514.3">315 UP TO 1000</text>
<text x="810.3" y="510.1">120 UP TO 315</text>
<text x="829.6" y="510">±0.5</text>
<text x="829.6" y="514.3">±0.8</text>
<text x="809.2" y="518.5">1000 UP TO 2000</text>
<text x="829.6" y="518.5">±1.2</text>
<text x="811.9" y="522.8">OVER 2000</text>
<text x="830.6" y="522.7">±2</text>
</g>
<g font-size="2.4">
<text x="4.1" y="556.9" transform="rotate(-90 4.1 556.9)">Uploading\2022-23\P23Y5\P23Y5B154438.dft</text>
<text x="4.1" y="584.1" transform="rotate(-90 4.1 584.1)">\\srv01102\ExDM</text>
</g>
<g font-size="2.1">
<text x="811.5" y="406.1">UNSPECIFIED TOL.(FAB)</text>
<text x="812.5" y="408.5">FOR ANGULAR IN mm.</text>
<text x="811.6" y="427.7">UNSPECIFIED TOL.(FAB)</text>
<text x="813.6" y="430.1">FOR LINEAR IN mm.</text>
<text x="811.7" y="466.1">UNSPECIFIED TOL.(M/C)</text>
<text x="812.5" y="468.5">FOR ANGULAR IN mm.</text>
<text x="811.7" y="487.6">UNSPECIFIED TOL.(M/C)</text>
<text x="813.6" y="489.9">FOR LINEAR IN mm.</text>
</g>
</svg>
